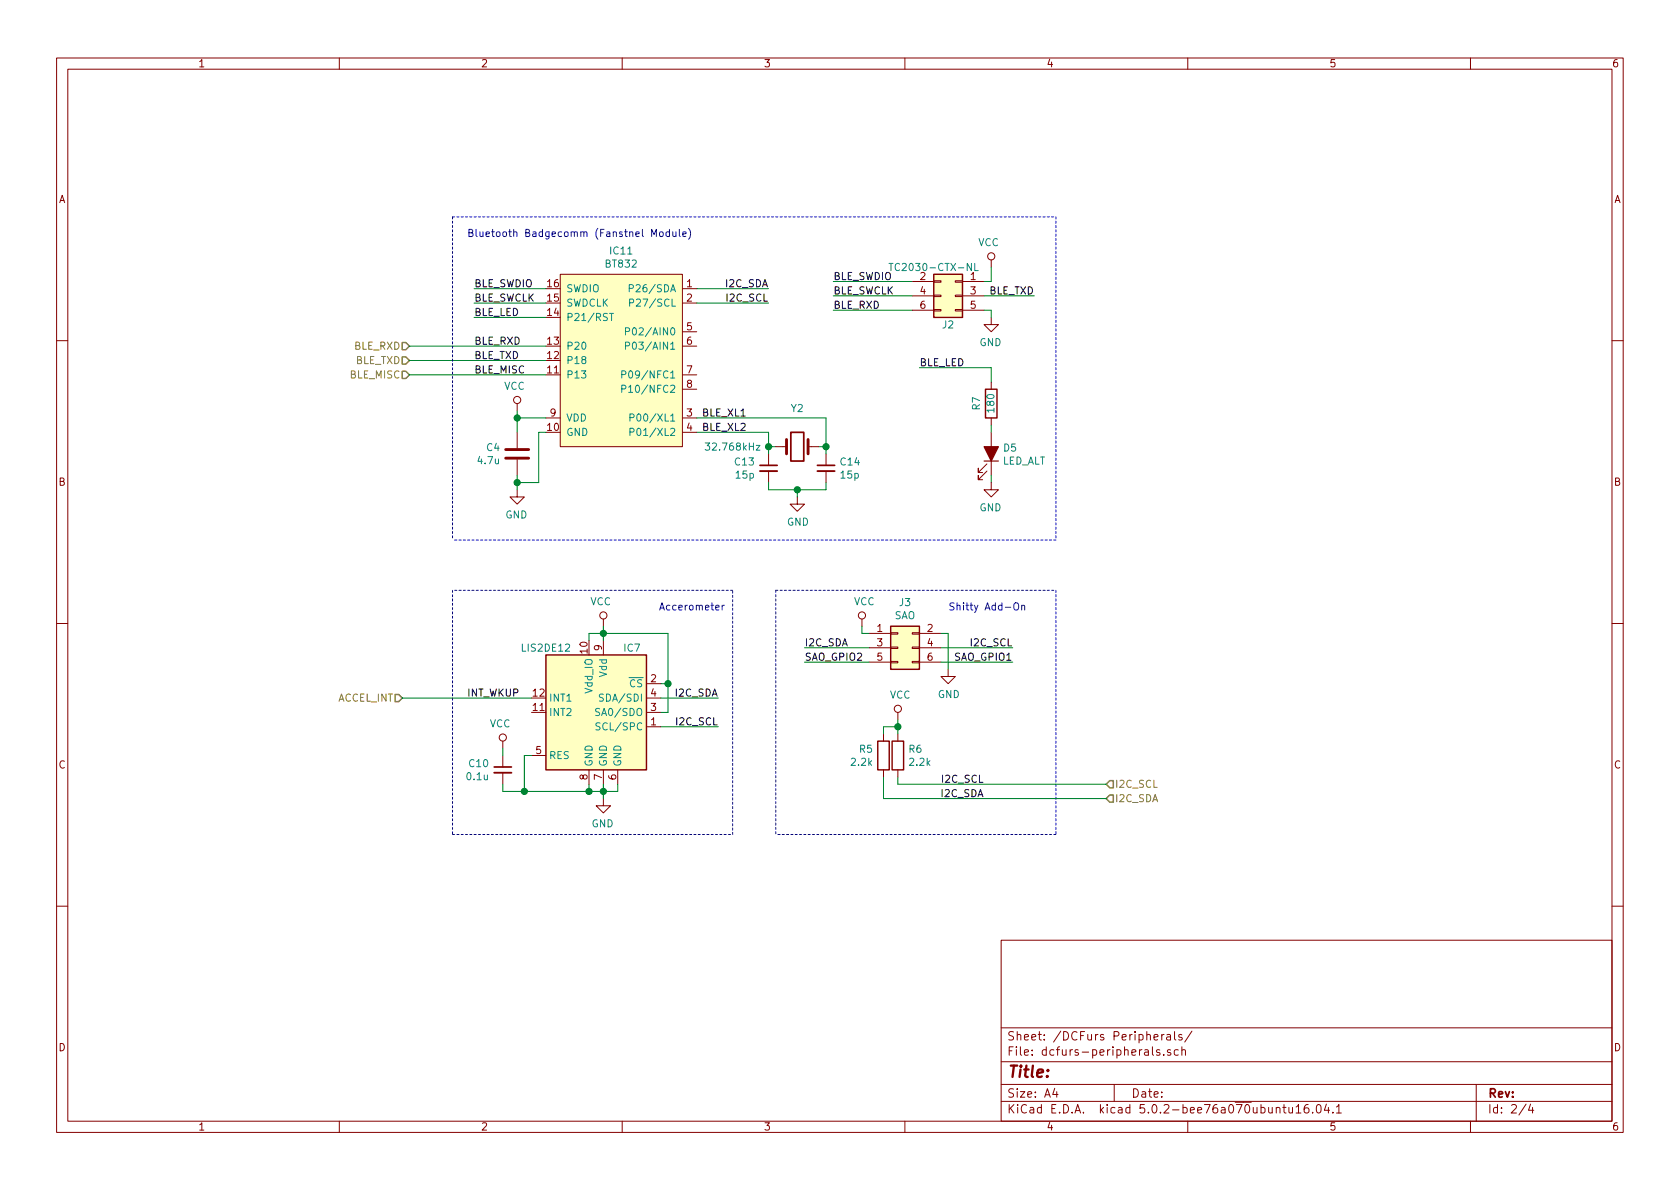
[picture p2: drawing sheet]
<svg xmlns="http://www.w3.org/2000/svg" width="297mm" height="210mm" viewBox="0 0 297 210" stroke-linecap="round" stroke-linejoin="round" font-family="sans-serif">
<g fill="none" stroke="#840000" stroke-width=".18">
<path d="M10 10.3h277v189.9h-277zM12 12.2h273v186.1h-273zM60 10.3v1.9M110 10.3v1.9M160 10.3v1.9M210 10.3v1.9M260 10.3v1.9M99.1 48.5h21.5v30.5h-21.5zM120.6 51h2.6M120.6 53.6h2.6M120.6 58.7h2.6M161.3 49.8h3.8"/>
<path d="M161.3 52.3h3.8M161.3 54.9h3.8M165.1 54.7h1.3v.3h-1.3zM165.1 52.2h1.3v.2h-1.3zM165.1 49.7h1.3v.2h-1.3zM168.9 54.7h1.3v.3h-1.3zM168.9 52.2h1.3v.2h-1.3zM168.9 49.7h1.3v.2h-1.3zM170.2 49.8h3.8M170.2 52.3h3.8M170.2 54.9h3.8M175.3 56.1v1.3h-1.3l1.3 1.3 1.2-1.3h-1.2"/>
<path d="M175.3 46v1.2M10 60.2h2M91.4 71.4v1.2M91.4 76.4v2.8M96.5 73.9h2.6M120.6 73.9h2.6M120.6 76.4h2.6M120.6 61.2h2.6M120.6 66.3h2.6M120.6 68.8h2.6M137.2 79h1.9M142.9 79h1.9"/>
<path d="M175.3 67.6v1.2M175.3 73.9v1.3M175.3 76.4v7.7M285 60.2h2M91.4 86.6v1.3h-1.2l1.2 1.2 1.3-1.2h-1.3M91.4 81.3v2.8M135.9 80.3v2M135.9 83.3v2M141 87.9v1.2h1.2l-1.2 1.3-1.3-1.3h1.3M146 80.3v2M146 83.3v2M174.5 83.3l-1.5 1.5v-.7v.7h.7"/>
<path d="M174.5 82l-1.5 1.6v-.8v.8h.7M175.3 85.3v1.3h-1.3l1.3 1.3 1.2-1.3h-1.2M10 110.3h2M106.7 109.5v1.2M106.7 113.3v2.5M152.4 109.5v1.2M153.7 112h3.8M153.7 114.5h3.8M153.7 117.1h3.8M157.5 117h1.2v.2h-1.2zM157.5 114.4h1.2v.3h-1.2zM157.5 111.9h1.2v.2h-1.2z"/>
<path d="M161.3 117h1.3v.2h-1.3zM161.3 114.4h1.3v.3h-1.3zM161.3 111.9h1.3v.2h-1.3zM162.6 112h3.8M162.6 114.5h3.8M162.6 117.1h3.8M167.6 118.4v1.2h1.3l-1.3 1.3-1.2-1.3h1.2M285 110.3h2M88.9 131.1v1.2M88.9 133.6v2M88.9 136.6v2.1M94 133.6h2.5"/>
<path d="M104.1 136.1v2.6M106.7 136.1v2.6M109.2 136.1v2.6M114.3 128.5h2.5M114.3 120.9h2.5M114.3 126h2.5M114.3 123.4h2.5M156.2 129.8v1.3M156.2 136.1v1.3M158.7 126v1.2M158.7 129.8v1.3M158.7 136.1v1.3"/>
<path d="M106.7 141.2v1.3h-1.3l1.3 1.3 1.2-1.3h-1.2M10 160.2h2M177 166.3h108v32h-108zM285 160.2h2M60 198.3v1.9M110 198.3v1.9M160 198.3v1.9M177 194.8h108M177 191.8h108M177 187.8h108M177 181.8h108M186.5 192.5l-.4 1h1"/>
<path d="M186.8 193v1M197 191.8v3M203.8 185.1v1.3l.2 .2M205.1 185.7l-.4-.1-.2 .2v.2l.6 .2v.3h-.6M205.4 182.9v1M205.8 186.5v.1M205.8 182.9l-.3 .2-.1 .1M206.3 183h.6l.1 .9M207 185.7l-.4-.1-.2 .2 .1 .2 .5 .2v.3h-.6M207 183.3l-.5 .1-.3 .2 .3 .3 .5-.1M207.7 182.4v1.3l.2 .2M208.3 185.7l-.4-.1-.3 .3 .1 .6 .2 .1 .4-.1"/>
<path d="M209 185.7l.2-.1 .3 .1 .1 .9M209 183l-.4-.1-.2 .2 .1 .3 .5 .1v.3h-.6M209 185.1v1.5M210 198.3v1.9M210.7 182.3l-1.2 2M226.8 195.8h.6M227 195.3v1.3l.4 .2M227.9 195.8v.9l.4 .1 .2-.1M228.5 195.8v1M229.2 195.8l.4-.5v1.5M229.2 196.8h.8M231.3 195.3a.62 .62 0 0 0-.7 .7l.1 .7 .2 .1 .5-.1v-.5l-.1-.2-.4-.1-.3 .3"/>
<path d="M232.1 196.7v.1M232.9 195.5l.3-.2a.94 .94 0 0 1 0 1.5l-.4-.3-.1-.6zM234.5 195.2l-.3 1.1h.9M234.9 195.8v1M235.7 196.7v.1M236.3 195.8l.4-.5v1.5M236.3 196.8h.9M260 198.3v1.9M261 191.8v6.5M269.8 195.2l-1.2 2M270.6 195.2l-.3 1.1h.9M271 195.8v1"/>
<circle cx="175.3" cy="45.3" r=".63"/>
<circle cx="91.4" cy="70.7" r=".63"/>
<circle cx="106.7" cy="108.8" r=".63"/>
<circle cx="152.4" cy="108.8" r=".63"/>
<circle cx="88.9" cy="130.4" r=".63"/>
<circle cx="158.7" cy="125.3" r=".63"/>
</g>
<path d="M89.4 79.5h4.1M139.1 77.7v2.6M142.9 77.7v2.6M89.4 81h4.1" fill="none" stroke="#840000" stroke-width=".51"/>
<g fill="none" stroke="#008400" stroke-width=".18">
<path d="M83.8 51h12.7M83.8 53.6h12.7M83.8 56.1h12.7M123.2 51h12.7M123.2 53.6h12.7M147.3 49.8h14M147.3 52.3h14M147.3 54.9h14M174 52.3h8.9M174 54.9h1.3v1.2M175.3 47.2v2.6h-1.3M72.4 66.3h24.1"/>
<path d="M72.4 61.2h24.1M72.4 63.7h24.1M91.4 73.9h5.1M91.4 72.6v3.8M96.5 76.4h-1.3v8.9h-3.8M123.2 73.9h22.8v6.4M123.2 76.4h12.7v3.9M135.9 79h1.3M144.8 79h1.2M162.6 65h12.7v2.6M175.3 75.2v1.2M91.4 84.1v2.5"/>
<path d="M135.9 85.3v1.3h10.1v-1.3M141 86.6v1.3M175.3 84.1v1.2M104.1 113.3v-1.3h14v14h-1.3M106.7 110.7v2.6M142.2 114.5h11.5M142.2 117.1h11.5M152.4 110.7v1.3h1.3M166.4 112h1.2v6.4M166.4 114.5h12.7M166.4 117.1h12.7M71.1 123.4h22.9"/>
<path d="M88.9 138.7v1.2h20.3v-1.2M88.9 132.3v1.3M94 133.6h-1.3v6.3M104.1 138.7v1.2M106.7 138.7v2.5M116.8 120.9h1.3M116.8 123.4h10.2M116.8 128.5h10.2M156.2 137.4v3.8h39.4M158.7 128.5h-2.5v1.3M158.7 127.2v2.6M158.7 137.4v1.3h36.9"/>
</g>
<path d="M134.4 83.3h3M144.5 83.3h3.1M87.4 136.6h3" fill="none" stroke="#840000" stroke-width=".33"/>
<path d="M139.8 76.4h2.3v5.1h-2.3zM134.4 82.3h3M144.5 82.3h3.1M87.4 135.6h3" fill="none" stroke="#840000" stroke-width=".3"/>
<g fill="#008400" stroke="#008400" stroke-width=".25">
<circle cx="146.1" cy="79" r=".51"/>
<circle cx="135.9" cy="79" r=".51"/>
<circle cx="106.7" cy="139.9" r=".51"/>
<circle cx="104.1" cy="139.9" r=".51"/>
<circle cx="92.7" cy="139.9" r=".51"/>
<circle cx="106.7" cy="112" r=".51"/>
<circle cx="118.1" cy="120.9" r=".51"/>
<circle cx="158.8" cy="128.5" r=".51"/>
<circle cx="91.4" cy="73.9" r=".51"/>
<circle cx="91.4" cy="85.3" r=".51"/>
<circle cx="141" cy="86.6" r=".51"/>
</g>
<path d="M165.1 48.5h5.1v7.6h-5.1zM174.2 68.8h2.1v5.1h-2.1zM96.5 115.8h17.8v20.3h-17.8zM157.5 110.7h5.1v7.7h-5.1zM155.2 131.1h2v5h-2zM157.7 131.1h2.1v5h-2.1z" fill="none" stroke="#840000" stroke-width=".25"/>
<path d="M71.1 65.7h.7l.6 .6-.6 .6h-.7zM71.1 60.6h.7l.6 .6-.6 .6h-.7zM71.1 63.1h.7l.6 .6-.6 .7h-.7zM69.8 122.8h.7l.6 .6-.6 .7h-.7zM196.2 138h.6v1.3h-.6l-.6-.6zM195.6 141.2l.6-.6h.6v1.3h-.6z" fill="none" stroke="#848400" stroke-width=".25"/>
<g fill="#ffffc2" stroke="#ffffc2" stroke-width=".18">
<path d="M96.5 115.8h17.8v20.3h-17.8z"/>
<path d="M157.5 110.7h5.1v7.7h-5.1z"/>
<path d="M99.1 48.5h21.5v30.5h-21.5z"/>
<path d="M165.1 48.5h5.1v7.6h-5.1z"/>
</g>
<g fill="none" stroke="#008484" stroke-width=".18">
<path d="M107.8 55.4h.7M108.1 55.4v1.3M110.6 58.6h.6l.1-.2v-.3l-.2-.1h-.5v1.2M111.3 51l.6-.1v-.4l-.6-.2v1.3M111.3 53.5h.6l.1-.5-.2-.1h-.5v1.2M157.2 46.6h.7M157.5 46.6v1.2M172.3 46.6v1.2h.6M109.9 66.2h.6l.2-.2-.1-.3-.2-.1h-.5v1.2M109.9 68.8l.6-.1 .2-.2-.1-.3-.2-.1h-.5v1.3M110.6 61.2l.6-.1 .1-.2v-.3l-.2-.1h-.5v1.3M111.4 73.9l.6-.1 .1-.2-.1-.3-.1-.1h-.5v1.3"/>
<path d="M111.4 76.4l.6-.1 .1-.1-.1-.3-.1-.2h-.5v1.3M124.7 78.3h.8l-.5 .5 .4 .1v.6l-.2 .1-.5-.1M133.7 78.8h.7l-.7 .8h.7M106 125.3h-.5l-.1 .1v.4l.6 .3v.2l-.2 .2h-.5M106.1 127.9l-.5-.1-.2 .1v.4l.6 .2 .1 .3-.3 .3-.4-.1M106.7 122.8l-.5-.1-.2 .2v.3l.6 .3 .1 .3-.2 .2-.5-.1"/>
</g>
<path d="M80 38.3v57.2M80 38.3h106.7M186.7 38.3v57.2M186.7 95.5h-106.7M80 104.4v43.2M129.5 104.4h-49.5M137.2 104.4h49.5M137.2 104.4v43.2M186.7 104.4v43.2M80 147.6h49.5M129.5 147.6v-43.2M186.7 147.6h-49.5" fill="none" stroke="#0000c2" stroke-width=".18" stroke-dasharray=".4 .4"/>
<g fill="none" stroke="#0000c2" stroke-width=".18">
<path d="M115.2 41.8v-1.2l.4 .9 .5-.9v1.2M116.7 41h.3l.3 .2-.2 .6h-.3l-.1-.1zM118.4 41h-.4l-.2 .2 .1 .6h.5M118.4 40.6v1.2M118.9 41l.1 .8h.3l.2-.1M119.5 41v.8M120.1 40.6v1.1l.2 .1M120.7 41.4l.6-.1v-.3h-.4l-.2 .2 .1 .6h.5M121.7 40.4a1.47 1.47 0 0 1 0 1.9M116.6 107.9l.4-1.3 .5 1.3M116.8 107.5h.5M179.3 106.8l.3-.2a.47 .47 0 0 1 .5 .4l-.1 .7-.2 .2-.4-.1a1 1 0 0 1-.1-1z"/>
<path d="M180.6 107.2l.2-.2 .3 .1 .1 .8M180.6 107v.9"/>
</g>
<path d="M174 81.5h2.5" fill="none" stroke="#840000" stroke-width=".2"/>
<path d="M174 79h2.5l-1.2 2.5z" fill="#840000" stroke="#840000" stroke-width=".2"/>
<text font-size="2.8" fill="#840000" x="178" y="190.5">Title:</text>
<g font-size="2.1" fill="#840000">
<text x="178" y="184">Sheet: /DCFurs Peripherals/</text>
<text x="178" y="186.7">File: dcfurs-peripherals.sch</text>
<text x="178" y="196.9">KiCad E.D.A. kicad 5.0.2-bee76a070ubuntu16.04.1</text>
<text x="178" y="194.1">Size: A4</text>
<text x="200" y="194.1">Date:</text>
<text x="263" y="194.1">Rev:</text>
<text x="263" y="196.9">Id: 2/4</text>
</g>
<g font-size="1.8" fill="#840000">
<text x="35" y="11.9">1</text>
<text x="85" y="11.9">2</text>
<text x="135" y="11.9">3</text>
<text x="185" y="11.9">4</text>
<text x="235" y="11.9">5</text>
<text x="285" y="11.9">6</text>
<text x="10.4" y="35.9">A</text>
<text x="285.4" y="35.9">A</text>
<text x="96.8" y="53.3">15</text>
<text x="96.8" y="50.8">16</text>
<text x="121.4" y="50.8">1</text>
<text x="121.4" y="53.3">2</text>
<text x="162.7" y="49.5">2</text>
<text x="162.7" y="52.1">4</text>
<text x="171.6" y="49.5">1</text>
<text x="171.6" y="52.1">3</text>
<text x="96.8" y="55.9">14</text>
<text x="121.4" y="58.4">5</text>
<text x="162.7" y="54.6">6</text>
<text x="171.6" y="54.6">5</text>
<text x="96.8" y="63.5">12</text>
<text x="96.8" y="61">13</text>
<text x="121.4" y="61">6</text>
<text x="96.8" y="66">11</text>
<text x="121.4" y="66">7</text>
<text x="121.4" y="68.6">8</text>
<text x="96.8" y="76.2">10</text>
<text x="97.3" y="73.7">9</text>
<text x="121.4" y="73.7">3</text>
<text x="121.4" y="76.2">4</text>
<text x="10.4" y="85.9">B</text>
<text x="285.4" y="85.9">B</text>
<text x="155.1" y="111.8">1</text>
<text x="164" y="111.8">2</text>
<text x="103.9" y="115.5" transform="rotate(-90 103.9 115.5)">10</text>
<text x="106.4" y="115" transform="rotate(-90 106.4 115)">9</text>
<text x="155.1" y="114.3">3</text>
<text x="155.1" y="116.8">5</text>
<text x="164" y="114.3">4</text>
<text x="164" y="116.8">6</text>
<text x="94.3" y="125.7">11</text>
<text x="94.3" y="123.2">12</text>
<text x="115.1" y="120.6">2</text>
<text x="115.1" y="125.7">3</text>
<text x="115.1" y="123.2">4</text>
<text x="115.1" y="128.3">1</text>
<text x="10.4" y="135.9">C</text>
<text x="94.8" y="133.3">5</text>
<text x="103.9" y="137.9" transform="rotate(-90 103.9 137.9)">8</text>
<text x="106.4" y="137.9" transform="rotate(-90 106.4 137.9)">7</text>
<text x="109" y="137.9" transform="rotate(-90 109 137.9)">6</text>
<text x="285.4" y="135.9">C</text>
<text x="10.4" y="185.9">D</text>
<text x="285.4" y="185.9">D</text>
<text x="35" y="199.9">1</text>
<text x="85" y="199.9">2</text>
<text x="135" y="199.9">3</text>
<text x="185" y="199.9">4</text>
<text x="235" y="199.9">5</text>
<text x="285" y="199.9">6</text>
</g>
<g font-size="1.8" fill="#0000c2">
<text x="82.5" y="41.9">Bluetooth Badgecomm (Fanstnel Module)</text>
<text x="117.4" y="107.9">Accerometer</text>
<text x="167.6" y="107.9">Shitty Add-On</text>
</g>
<g font-size="1.8" fill="#008484">
<text x="107.2" y="47.3">BT832</text>
<text x="108" y="45">IC11</text>
<text x="158.4" y="47.9">TC2030-CTX-NL</text>
<text x="172.9" y="43.5">VCC</text>
<text x="100.1" y="51.7">SWDIO</text>
<text x="112.3" y="51.7">P26/SDA</text>
<text x="100.1" y="56.8">P21/RST</text>
<text x="100.1" y="54.2">SWDCLK</text>
<text x="112" y="59.3">P02/AIN0</text>
<text x="112.4" y="54.2">P27/SCL</text>
<text x="166.7" y="58.1">J2</text>
<text x="100.1" y="64.4">P18</text>
<text x="100.1" y="61.8">P20</text>
<text x="112" y="61.8">P03/AIN1</text>
<text x="173.2" y="61.2">GND</text>
<text x="89.1" y="68.9">VCC</text>
<text x="100.1" y="66.9">P13</text>
<text x="111.4" y="66.9">P09/NFC1</text>
<text x="111.4" y="69.5">P10/NFC2</text>
<text x="100.1" y="77.1">GND</text>
<text x="100.1" y="74.5">VDD</text>
<text x="112.8" y="74.5">P00/XL1</text>
<text x="112.8" y="77.1">P01/XL2</text>
<text x="139.9" y="72.9">Y2</text>
<text x="173.3" y="72.5" transform="rotate(-90 173.3 72.5)">R7</text>
<text x="175.8" y="72.8" transform="rotate(-90 175.8 72.8)">180</text>
<text x="84.6" y="82.1">4.7u</text>
<text x="86.1" y="79.8">C4</text>
<text x="125.3" y="79.7">32.768kHz</text>
<text x="130" y="82.3">C13</text>
<text x="148.7" y="82.3">C14</text>
<text x="177.1" y="82.2">LED_ALT</text>
<text x="177.5" y="79.9">D5</text>
<text x="130.2" y="84.6">15p</text>
<text x="148.7" y="84.6">15p</text>
<text x="89.4" y="91.7">GND</text>
<text x="139.1" y="93">GND</text>
<text x="173.2" y="90.4">GND</text>
<text x="104.4" y="107">VCC</text>
<text x="151" y="107">VCC</text>
<text x="159.1" y="107.2">J3</text>
<text x="158.1" y="109.5">SAO</text>
<text x="92.5" y="115.2">LIS2DE12</text>
<text x="107.3" y="119.7" transform="rotate(-90 107.3 119.7)">Vdd</text>
<text x="110.4" y="115.2">IC7</text>
<text x="97" y="124.1">INT1</text>
<text x="104.8" y="122.5" transform="rotate(-90 104.8 122.5)">Vdd_IO</text>
<text x="106.6" y="124.1">SDA/SDI</text>
<text x="111.3" y="121.5">CS</text>
<text x="157.3" y="123.5">VCC</text>
<text x="165.8" y="123.4">GND</text>
<text x="86.6" y="128.6">VCC</text>
<text x="97" y="126.6">INT2</text>
<text x="106" y="126.6">SA0/SDO</text>
<text x="106.1" y="129.2">SCL/SPC</text>
<text x="82.7" y="138">0.1u</text>
<text x="83" y="135.7">C10</text>
<text x="97" y="134.2">RES</text>
<text x="104.8" y="135.6" transform="rotate(-90 104.8 135.6)">GND</text>
<text x="107.3" y="135.6" transform="rotate(-90 107.3 135.6)">GND</text>
<text x="109.9" y="135.6" transform="rotate(-90 109.9 135.6)">GND</text>
<text x="150.6" y="135.4">2.2k</text>
<text x="152" y="133.1">R5</text>
<text x="160.7" y="133.1">R6</text>
<text x="160.9" y="135.4">2.2k</text>
<text x="104.6" y="146.3">GND</text>
</g>
<g font-size="1.8">
<text x="83.8" y="50.8">BLE_SWDIO</text>
<text x="83.8" y="53.3">BLE_SWCLK</text>
<text x="128.4" y="50.8">I2C_SDA</text>
<text x="128.6" y="53.3">I2C_SCL</text>
<text x="147.3" y="49.5">BLE_SWDIO</text>
<text x="147.3" y="52.1">BLE_SWCLK</text>
<text x="174.8" y="52.1">BLE_TXD</text>
<text x="83.8" y="55.9">BLE_LED</text>
<text x="147.3" y="54.6">BLE_RXD</text>
<text x="83.8" y="63.5">BLE_TXD</text>
<text x="83.8" y="61">BLE_RXD</text>
<text x="162.6" y="64.8">BLE_LED</text>
<text x="83.8" y="66">BLE_MISC</text>
<text x="124.3" y="73.7">BLE_XL1</text>
<text x="124.3" y="76.2">BLE_XL2</text>
<text x="142.2" y="114.3">I2C_SDA</text>
<text x="142.2" y="116.8">SAO_GPIO2</text>
<text x="168.8" y="116.8">SAO_GPIO1</text>
<text x="171.8" y="114.3">I2C_SCL</text>
<text x="82.5" y="123.2">INT_WKUP</text>
<text x="119.5" y="123.2">I2C_SDA</text>
<text x="119.7" y="128.3">I2C_SCL</text>
<text x="166.5" y="141">I2C_SDA</text>
<text x="166.7" y="138.4">I2C_SCL</text>
</g>
<g font-size="1.8" fill="#848400">
<text x="62.6" y="61.8">BLE_RXD</text>
<text x="62.8" y="64.4">BLE_TXD</text>
<text x="61.9" y="66.9">BLE_MISC</text>
<text x="59.7" y="124.1">ACCEL_INT</text>
<text x="197.1" y="139.3">I2C_SCL</text>
<text x="197.1" y="141.9">I2C_SDA</text>
</g>
</svg>
